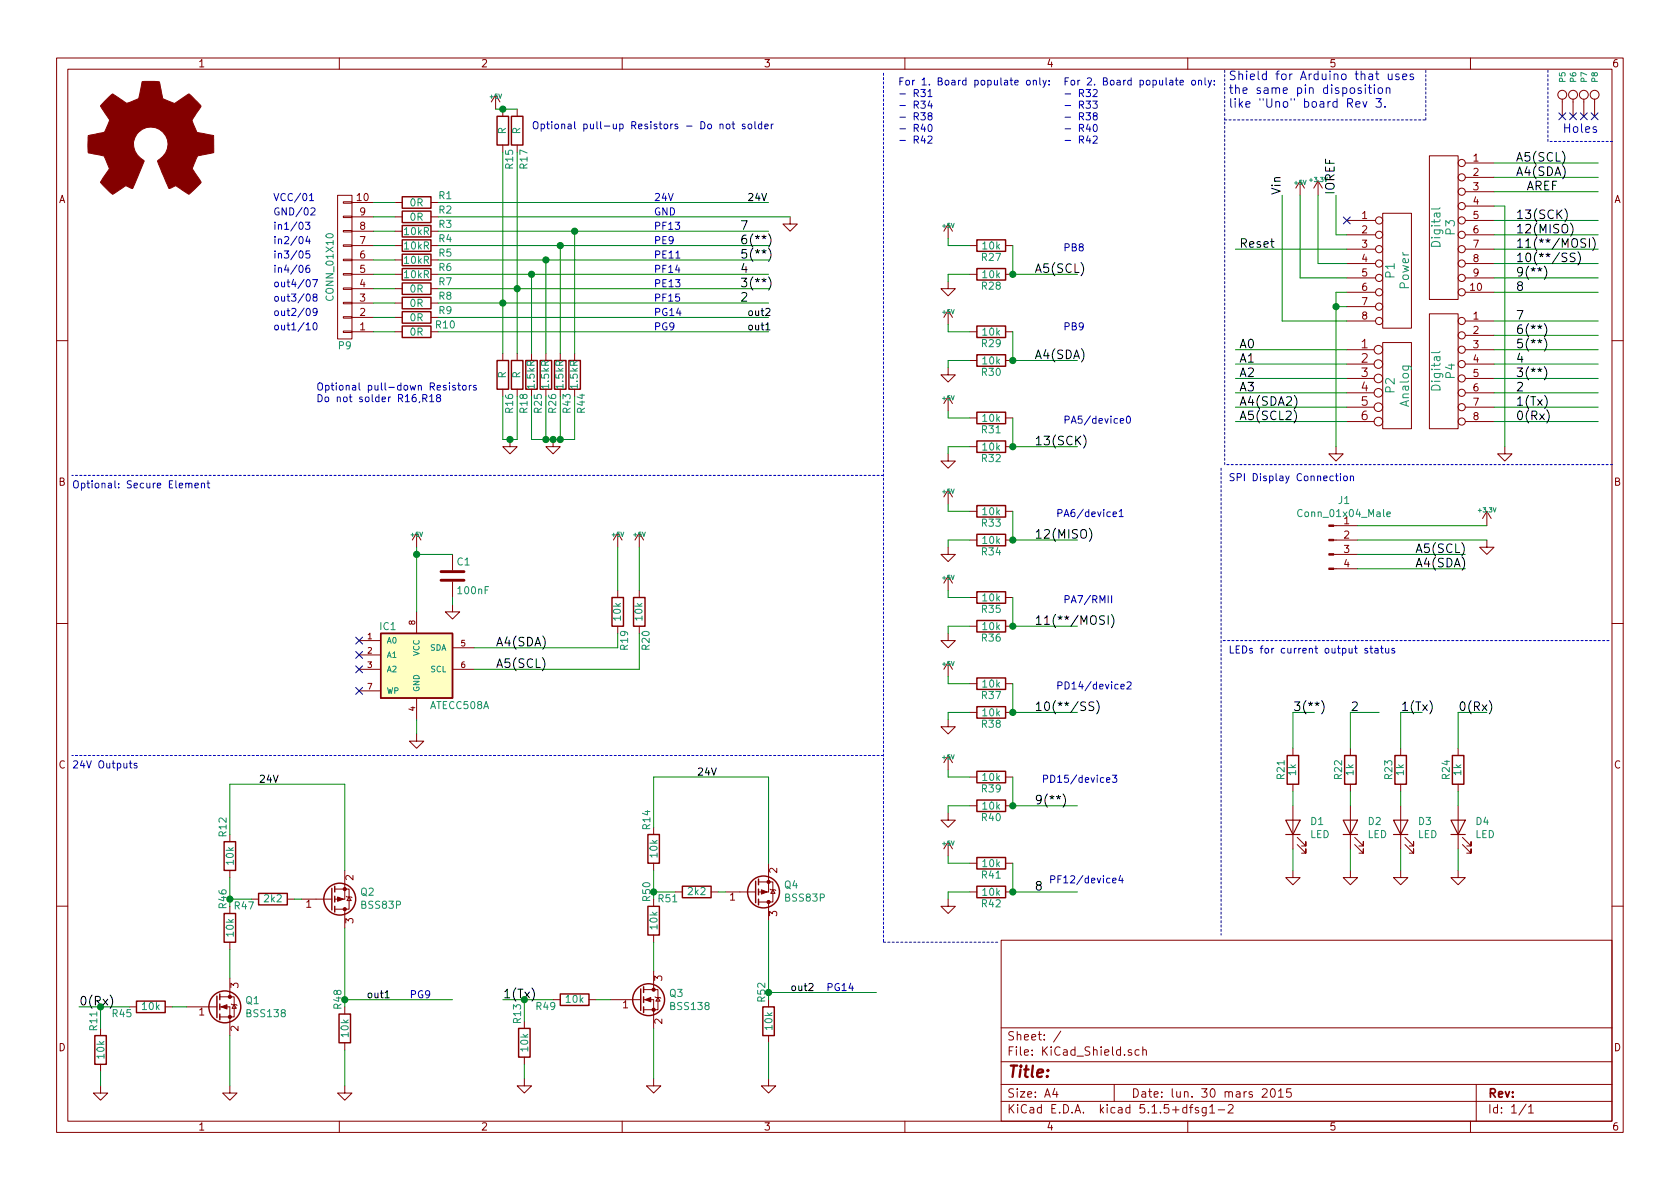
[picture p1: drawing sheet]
<svg xmlns="http://www.w3.org/2000/svg" width="297mm" height="210mm" viewBox="0 0 297 210" stroke-linecap="round" stroke-linejoin="round" font-family="sans-serif">
<g fill="none" stroke="#840000" stroke-width=".18">
<path d="M10 10.3h277v189.9h-277zM12 12.2h273v186.1h-273zM60 10.3v1.9M87.6 16.8l-.7 1.2M87.6 16.8v2.5M87.6 16.8l.8 1.2M88.9 19.3v1.3M91.4 19.3v1.3M110 10.3v1.9M160 10.3v1.9M210 10.3v1.9M260 10.3v1.9"/>
<path d="M276.2 17.5v3.1M278.1 17.5v3.1M280 17.5v3.1M281.9 17.5v3.1M59.7 34.5h2.5v25.4h-2.5zM60.7 35.7h1.5v.2h-1.5zM60.7 38.2h1.5v.3h-1.5zM62.2 35.8h3.8M62.2 38.3h3.8M69.8 35.8h1.3M69.8 38.3h1.3M76.2 35.8h1.3"/>
<path d="M76.2 38.3h1.3M88.9 25.6v1.3M91.4 25.6v1.3M139.7 38.3v1.3h1.3l-1.3 1.3-1.3-1.3h1.3M167.6 39.6v2.6M167.6 39.6l-.7 1.3M167.6 39.6l.8 1.3M229.9 32l-.8 1.3M229.9 32v2.5M229.9 32l.7 1.3M233 32l-.7 1.3M233 32v2.5"/>
<path d="M233 32l.8 1.3M238.1 39h5.1M244.5 37.7h5.1v20.3h-5.1zM252.7 27.6h5.1v25.4h-5.1zM259.1 28.8h5.1M259.1 31.4h5.1M259.1 33.9h5.1M259.1 36.4h5.1M259.1 39h5.1M60.7 40.8h1.5v.2h-1.5zM60.7 43.3h1.5v.3h-1.5zM60.7 45.8h1.5v.3h-1.5z"/>
<path d="M60.7 48.4h1.5v.2h-1.5zM60.7 50.9h1.5v.3h-1.5zM60.7 53.5h1.5v.2h-1.5zM60.7 56h1.5v.3h-1.5zM60.7 58.5h1.5v.3h-1.5zM62.2 53.6h3.8M62.2 58.7h3.8M62.2 56.1h3.8M62.2 51h3.8M62.2 48.5h3.8M62.2 46h3.8M62.2 43.4h3.8"/>
<path d="M62.2 40.9h3.8M69.8 53.6h1.3M69.8 58.7h1.3M69.8 56.1h1.3M69.8 51h1.3M69.8 48.5h1.3M69.8 46h1.3M69.8 43.4h1.3M69.8 40.9h1.3M76.2 53.6h1.3M76.2 58.7h1.3M76.2 56.1h1.3"/>
<path d="M76.2 51h1.3M76.2 48.5h1.3M76.2 46h1.3M76.2 43.4h1.3M76.2 40.9h1.3M167.6 49.8v1.2h1.3l-1.3 1.3-1.2-1.3h1.2M167.6 54.9v2.5M167.6 54.9l-.7 1.2M167.6 54.9l.8 1.2M171.4 58.7h1.3M171.4 48.5h1.3M171.4 43.4h1.3"/>
<path d="M177.8 58.7h1.3M177.8 48.5h1.3M177.8 43.4h1.3M238.1 51.7h5.1M238.1 41.5h5.1M238.1 44.1h5.1M238.1 46.6h5.1M238.1 49.1h5.1M238.1 56.8h5.1M238.1 54.2h5.1M252.7 55.5h5.1v20.3h-5.1zM259.1 51.7h5.1"/>
<path d="M259.1 41.5h5.1M259.1 44.1h5.1M259.1 46.6h5.1M259.1 49.1h5.1M259.1 56.8h5.1M259.1 59.3h5.1M10 60.2h2M88.9 62.5v1.2M88.9 68.8v1.3M90.2 77.7v1.3h1.2l-1.2 1.3-1.3-1.3h1.3M91.4 62.5v1.2M91.4 68.8v1.3"/>
<path d="M94 62.5v1.2M94 68.8v1.3M96.5 62.5v1.2M96.5 68.8v1.3M97.8 77.7v1.3h1.3l-1.3 1.3-1.3-1.3h1.3M99.1 62.5v1.2M99.1 68.8v1.3M101.6 62.5v1.2M101.6 68.8v1.3M167.6 65v1.3h1.3l-1.3 1.3-1.2-1.3h1.2M167.6 70.1v2.5M167.6 70.1l-.7 1.3"/>
<path d="M167.6 70.1l.8 1.3M171.4 79h1.3M171.4 73.9h1.3M171.4 63.7h1.3M177.8 79h1.3M177.8 73.9h1.3M177.8 63.7h1.3M236.2 79v1.3h1.3l-1.3 1.2-1.3-1.2h1.3M238.1 61.8h4.9M238.1 64.4h4.9M238.1 66.9h4.9M238.1 69.5h4.9"/>
<path d="M238.1 72h4.9M238.1 74.5h4.9M244.5 60.6h5.1v15.2h-5.1zM259.1 61.8h5.1M259.1 64.4h5.1M259.1 66.9h5.1M259.1 69.5h5.1M259.1 72h5.1M259.1 74.5h5.1M266.1 79v1.3h1.2l-1.2 1.2-1.3-1.2h1.3M285 60.2h2M73.7 94.2v2.6"/>
<path d="M73.7 94.2l-.8 1.3M73.7 94.2l.7 1.3M80 98v2.8M109.2 94.2l-.7 1.3M109.2 94.2v2.6M109.2 94.2l.8 1.3M113 94.2v2.6M113 94.2l-.7 1.3M113 94.2l.8 1.3M167.6 80.3v1.2h1.3l-1.3 1.3-1.2-1.3h1.2M167.6 96.8v1.2h1.3l-1.3 1.3-1.2-1.3h1.2M167.6 86.6v2.5"/>
<path d="M167.6 86.6l-.7 1.3M167.6 86.6l.8 1.3M171.4 95.5h1.3M171.4 90.4h1.3M177.8 95.5h1.3M177.8 90.4h1.3M235.8 98h4.2M235.8 95.5h4.2M235.8 93h4.2M262.9 95.5v1.3h1.3l-1.3 1.2-1.3-1.2h1.3M262.9 90.4l-.8 1.3M262.9 90.4v2.6"/>
<path d="M262.9 90.4l.8 1.3M10 110.3h2M63.5 113.3h3.8M63.5 115.8h3.8M63.5 118.4h3.8M73.7 108.2v3.8M80 106.9v1.3h1.3l-1.3 1.3-1.3-1.3h1.3M80 118.4h3.8M80 114.5h3.8M80 102.9v2.8M109.2 104.4v1.3M109.2 110.7v1.3"/>
<path d="M113 104.4v1.3M113 110.7v1.3M167.6 112v1.3h1.3l-1.3 1.2-1.2-1.2h1.2M167.6 101.8v2.6M167.6 117.1v2.5M167.6 117.1l-.7 1.3M167.6 117.1l.8 1.3M167.6 101.8l-.7 1.3M167.6 101.8l.8 1.3M171.4 105.7h1.3M171.4 110.7h1.3M177.8 105.7h1.3"/>
<path d="M177.8 110.7h1.3M235.8 100.6h4.2M285 110.3h2M63.5 122.2h3.8M73.7 129.8v1.3h1.2l-1.2 1.2-1.3-1.2h1.3M73.7 123.4v3.8M167.6 127.2v1.3h1.3l-1.3 1.3-1.2-1.3h1.2M167.6 133.6l-.7 1.3M167.6 133.6v2.5M167.6 133.6l.8 1.3M171.4 137.4h1.3M171.4 126h1.3"/>
<path d="M171.4 120.9h1.3M177.8 137.4h1.3M177.8 126h1.3M177.8 120.9h1.3M228.6 132.3v1.3M228.6 138.7v1.2M238.8 132.3v1.3M238.8 138.7v1.2M247.6 132.3v1.3M247.6 138.7v1.2M257.8 132.3v1.3M257.8 138.7v1.2"/>
<path d="M40.6 147.6v1.2M40.6 153.9v1.3M44.4 159h1.3M50.8 159h1.3M53.3 159h5.4M59.2 157.2h2.5v3.6h-.7M61 153.9v5.1h-1.8M61.2 158.5l.1 .1h.8l.1 .1M61.7 158.6l.4 .7h-.8zM115.6 146.3v1.3M115.6 152.6v1.3M115.6 159v1.3"/>
<path d="M119.4 157.7h1.2M125.7 157.7h1.3M128.3 157.7h5.3M134.1 156h2.6v3.5h-.8M134.1 159.5h1.8M135.9 152.6v5.1h-1.8M135.9 159.5v3.3M136.1 157.2l.2 .1h.7l.2 .2M136.7 157.3l.3 .7h-.7zM167.6 159v1.3h1.3l-1.3 1.2-1.2-1.2h1.2M167.6 143.8v1.2h1.3l-1.3 1.3-1.2-1.3h1.2M167.6 148.8v2.6"/>
<path d="M167.6 148.8l-.7 1.3M167.6 148.8l.8 1.3M171.4 142.5h1.3M171.4 152.6h1.3M171.4 157.7h1.3M177.8 142.5h1.3M177.8 152.6h1.3M177.8 157.7h1.3M228.6 153.9v1.3h1.3l-1.3 1.3-1.3-1.3h1.3M228.6 142.5v7.6M229.4 149.3l1.5 1.6v-.8v.8h-.8M229.4 148.1l1.5 1.5v-.8v.8h-.8"/>
<path d="M238.8 153.9v1.3h1.2l-1.2 1.3-1.3-1.3h1.3M238.8 142.5v7.6M239.5 149.3l1.5 1.6v-.8v.8h-.7M239.5 148.1l1.5 1.5v-.8v.8h-.7M247.6 153.9v1.3h1.3l-1.3 1.3-1.2-1.3h1.2M247.6 142.5v7.6M248.4 149.3l1.5 1.6v-.8v.8h-.7M248.4 148.1l1.5 1.5v-.8v.8h-.7M257.8 153.9v1.3h1.3l-1.3 1.3-1.3-1.3h1.3M257.8 142.5v7.6M258.6 149.3l1.5 1.6v-.8v.8h-.8M258.6 148.1l1.5 1.5v-.8v.8h-.8"/>
<path d="M10 160.2h2M22.9 178h1.2M29.2 178h1.3M33 178h5.4M38.9 178h1.7v5.1M38.9 176.3h1.7M40.6 176.3h.8v3.5h-2.5M40.6 160.3v1.2M40.6 166.6v1.3M40.6 173v3.3M40.9 177.5l.1 .2h.8l.1 .1M41.4 177.7l.4 .6h-.8z"/>
<path d="M59.2 160.8h1.8M61 160.8v3.3M61 178v1.3M97.8 176.8h1.3M104.1 176.8h1.3M107.9 176.8h5.4M113.8 176.8h1.8v5.1M113.8 175h1.8M115.6 175h.7v3.6h-2.5M115.6 165.3v1.3M115.6 171.7v3.3M115.8 176.3l.2 .1h.7l.1 .1"/>
<path d="M116.3 176.4l.4 .6h-.7zM135.9 176.8v1.2M177 166.3h108v32h-108zM285 160.2h2M17.8 192v1.3h1.2l-1.2 1.3-1.3-1.3h1.3M17.8 181.9v1.2M17.8 188.2v1.3M40.6 192v1.3h1.3l-1.3 1.3-1.2-1.3h1.2M60 198.3v1.9M61 192v1.3h1.2l-1.2 1.3-1.3-1.3h1.3M61 184.4v1.3M92.7 190.7v1.3h1.3l-1.3 1.3-1.3-1.3h1.3"/>
<path d="M92.7 180.6v1.3M92.7 186.9v1.3M110 198.3v1.9M115.6 190.7v1.3h1.2l-1.2 1.3-1.3-1.3h1.3M135.9 190.7v1.3h1.3l-1.3 1.3-1.3-1.3h1.3M135.9 183.1v1.3M160 198.3v1.9M177 194.8h108M177 191.8h108M177 187.8h108M177 181.8h108M186.5 192.5l-.4 1h1"/>
<path d="M186.8 193v1M187.6 182.3l-1.3 2M197 191.8v3M200.1 185.7a.37 .37 0 0 0-.6 .1v.2l.6 .2v.1l-.2 .3-.4-.1M201.4 185.7l-.4-.1-.3 .3 .1 .6 .2 .1 .4-.1M202.1 185.7a.37 .37 0 0 1 .6 .1v.8M202.1 185.1v1.5M210 198.3v1.9M210.3 195.8h.6M210.9 195.3l-.4 .2v1.3M211.9 195.9l-.4-.1-.2 .2 .1 .3 .5 .1v.3h-.6M213.3 195.8v1.2l-.3 .3h-.4"/>
<path d="M213.3 195.9l-.5-.1-.3 .3 .1 .6 .2 .1 .5-.1M213.9 195.8l.4-.5v1.5M213.9 196.8h.9M215.4 196.3h1.1M217.2 195.5l.2-.2h.4l.2 .5-.9 1h.9M223.2 192.7l.2-.2h.3l.3 .2 .1 .3-1 1h1M224.8 192.6l.2-.1a.8 .8 0 0 1 .5 .8 .8 .8 0 0 1-.5 .7 1 1 0 0 1-.2-1.4zM226 193l.5-.5v1.5M226 194h.9M228.2 192.5h-.7v.7l.2-.1 .5 .1 .1 .2-.1 .5-.2 .1-.5-.1M260 198.3v1.9M261 191.8v6.5"/>
<path d="M269.8 195.2l-1.2 2M270.3 195.8l.4-.5v1.5M270.3 196.8h.8"/>
<circle cx="276.2" cy="16.8" r=".79"/>
<circle cx="278.1" cy="16.8" r=".79"/>
<circle cx="280" cy="16.8" r=".79"/>
<circle cx="281.9" cy="16.8" r=".79"/>
<circle cx="243.8" cy="39" r=".63"/>
<circle cx="258.4" cy="31.4" r=".63"/>
<circle cx="258.4" cy="36.4" r=".63"/>
<circle cx="258.4" cy="39" r=".63"/>
<circle cx="258.4" cy="33.9" r=".63"/>
<circle cx="258.4" cy="28.8" r=".63"/>
<circle cx="243.8" cy="56.8" r=".63"/>
<circle cx="243.8" cy="41.5" r=".63"/>
<circle cx="243.8" cy="44.1" r=".63"/>
<circle cx="243.8" cy="49.1" r=".63"/>
<circle cx="243.8" cy="51.7" r=".63"/>
<circle cx="243.8" cy="54.2" r=".63"/>
<circle cx="243.8" cy="46.6" r=".63"/>
<circle cx="258.4" cy="56.8" r=".63"/>
<circle cx="258.4" cy="41.5" r=".63"/>
<circle cx="258.4" cy="59.3" r=".63"/>
<circle cx="258.4" cy="44.1" r=".63"/>
<circle cx="258.4" cy="46.6" r=".63"/>
<circle cx="258.4" cy="51.7" r=".63"/>
<circle cx="258.4" cy="49.1" r=".63"/>
<circle cx="243.7" cy="69.5" r=".76"/>
<circle cx="243.7" cy="61.8" r=".76"/>
<circle cx="243.7" cy="72" r=".76"/>
<circle cx="243.7" cy="74.5" r=".76"/>
<circle cx="243.7" cy="66.9" r=".76"/>
<circle cx="243.7" cy="64.4" r=".76"/>
<circle cx="258.4" cy="64.4" r=".63"/>
<circle cx="258.4" cy="72" r=".63"/>
<circle cx="258.4" cy="74.5" r=".63"/>
<circle cx="258.4" cy="61.8" r=".63"/>
<circle cx="258.4" cy="69.5" r=".63"/>
<circle cx="258.4" cy="66.9" r=".63"/>
</g>
<path d="M67.3 112h12.7v11.4h-12.7z" fill="#ffffc2" stroke="#ffffc2" stroke-width=".18"/>
<g fill="none" stroke="#840000" stroke-width=".25">
<path d="M71.1 39.9h5.1v2h-5.1zM71.1 37.3h5.1v2.1h-5.1zM71.1 34.8h5.1v2h-5.1zM87.9 20.6h2v5h-2zM90.4 20.6h2.1v5h-2.1zM71.1 52.6h5.1v2h-5.1zM71.1 57.7h5.1v2h-5.1zM71.1 55.1h5.1v2h-5.1zM71.1 50h5.1v2.1h-5.1zM71.1 47.5h5.1v2h-5.1zM71.1 45h5.1v2h-5.1zM71.1 42.4h5.1v2h-5.1z"/>
<path d="M172.7 57.7h5.1v2h-5.1zM172.7 47.5h5.1v2h-5.1zM172.7 42.4h5.1v2h-5.1zM87.9 63.7h2v5.1h-2zM90.4 63.7h2.1v5.1h-2.1zM93 63.7h2v5.1h-2zM95.5 63.7h2v5.1h-2zM98 63.7h2.1v5.1h-2.1zM100.6 63.7h2v5.1h-2zM172.7 78h5.1v2h-5.1zM172.7 72.9h5.1v2h-5.1zM172.7 62.7h5.1v2.1h-5.1z"/>
<path d="M172.7 94.5h5.1v2h-5.1zM172.7 89.4h5.1v2h-5.1zM67.3 112h12.7v11.4h-12.7zM108.2 105.7h2v5h-2zM112 105.7h2v5h-2zM172.7 119.9h5.1v2h-5.1zM172.7 104.6h5.1v2.1h-5.1zM172.7 109.7h5.1v2.1h-5.1zM172.7 136.4h5.1v2h-5.1zM172.7 125h5.1v2h-5.1zM227.6 133.6h2v5.1h-2zM237.7 133.6h2.1v5.1h-2.1z"/>
<path d="M246.6 133.6h2.1v5.1h-2.1zM256.8 133.6h2v5.1h-2zM39.6 148.8h2.1v5.1h-2.1zM45.7 158h5.1v2h-5.1zM58.7 157.1v3.8M59.2 156.7v1M59.2 158.5v1M114.6 147.6h2v5h-2zM120.6 156.7h5.1v2h-5.1zM133.6 155.8v3.8M134.1 155.4v1.1M134.1 157.2v1"/>
<path d="M134.1 159v1M172.7 141.5h5.1v2h-5.1zM172.7 151.6h5.1v2.1h-5.1zM172.7 156.7h5.1v2h-5.1zM24.1 177h5.1v2.1h-5.1zM38.4 176.1v3.9M38.9 175.8v1M38.9 177.5v1.1M38.9 179.3v1M39.6 161.5h2.1v5.1h-2.1zM59.2 160.3v1M59.9 179.3h2.1v5.1h-2.1z"/>
<path d="M99.1 175.8h5v2h-5zM113.3 174.9v3.8M113.8 174.5v1M113.8 176.3v1M113.8 178v1.1M114.6 160.3h2v5h-2zM134.9 178h2v5.1h-2zM16.8 183.1h2v5.1h-2zM91.7 181.9h2v5h-2z"/>
<circle cx="60.1" cy="159" r="2.82"/>
<circle cx="135" cy="157.7" r="2.82"/>
<circle cx="39.8" cy="178" r="2.82"/>
<circle cx="114.7" cy="176.8" r="2.82"/>
</g>
<path d="M78 102.6h4M78 101.1h4" fill="none" stroke="#840000" stroke-width=".51"/>
<g fill="#840000" stroke="#840000" stroke-width=".18">
<path d="M234.9 100.5h.9v.2h-.9z"/>
<path d="M234.9 97.9h.9v.3h-.9z"/>
<path d="M234.9 95.4h.9v.2h-.9z"/>
<path d="M234.9 92.8h.9v.3h-.9z"/>
<path d="M59.7 158.6l1 .4-1 .4z"/>
<path d="M39.1 178l1-.3v.7z"/>
<path d="M114 176.8l1.1-.4v.8z"/>
<path d="M134.6 157.3l1 .4-1 .4z"/>
<path d="M18.9 17.5l1-.9 2.4 1.6a4.7 4.7 0 0 0 2.2-.8l.6-3h2.9a.92 .92 0 0 1 .4 1l.4 2 2.1 .9 2.4-1.6a.97 .97 0 0 1 .8 .6l1.4 1.5-1.5 2.4v.2l.2 .6 .6 1.4 3 .6v3l-2.8 .6-1 2.2 1.6 2.4-1.5 1.6a.81 .81 0 0 1-.8 .5l-2.2-1.5-1.2 .5-2.1-4.8a3.1 3.1 0 0 0 1.8-3.5 3.1 3.1 0 0 0-2.9-2.5 3.1 3.1 0 0 0-3 2.4 3.1 3.1 0 0 0 1.7 3.4l.1 .2-2.1 4.8-1-.4a3.5 3.5 0 0 0-1.7 1l-.8 .5-2.1-2.1a.93 .93 0 0 1 .4-.9l1.2-1.6-.9-2.1a3.7 3.7 0 0 0-1.9-.5l-1-.3v-2.8a.87 .87 0 0 1 .9-.3l2-.4 .6-1.4a.82 .82 0 0 0 0-1.2l-1.3-2.1z"/>
<circle cx="61" cy="157.2" r=".28"/>
<circle cx="61" cy="160.8" r=".28"/>
<circle cx="40.6" cy="179.8" r=".28"/>
<circle cx="40.6" cy="176.3" r=".28"/>
<circle cx="115.6" cy="178.6" r=".28"/>
<circle cx="115.6" cy="175" r=".28"/>
<circle cx="135.9" cy="156" r=".28"/>
<circle cx="135.9" cy="159.5" r=".28"/>
</g>
<path d="M254.6 36.7l-.2 .3h-1.3M254.6 62.1l-.2 .3h-1.3M245.2 90.9l.6-.1v-.2l-.4-.1-.2 .2 .1 .6h.5" fill="none" stroke="#008484" stroke-width=".18"/>
<path d="M227.3 145h2.6l-1.3 2.6zM227.3 147.6h2.6M237.5 145h2.5l-1.2 2.6zM237.5 147.6h2.5M246.4 145h2.5l-1.3 2.6zM246.4 147.6h2.5M256.5 145h2.6l-1.3 2.6zM256.5 147.6h2.6" fill="none" stroke="#840000" stroke-width=".2"/>
<path d="M156.2 12.9v153.7M216.5 21.2h35.6M252.1 21.2v-8.9M273.7 25v-12.7M285.1 25h-11.4M156.2 84.1h-143.5M215.9 82.8v82.5M216.5 82.2v-69.9M285.1 82.2h-68.6M284.5 113.3h-68.6M156.2 133.6h-143.5M156.2 166.6h20.3" fill="none" stroke="#0000c2" stroke-width=".18" stroke-dasharray=".4 .4"/>
<g fill="none" stroke="#008400" stroke-width=".18">
<path d="M87.6 19.3h3.8M66 38.3h3.8M66 35.8h3.8M77.5 38.3h62.2M77.5 35.8h58.4M88.9 26.9v35.6M91.4 26.9v35.6M226.7 34.5v22.3h11.4M229.9 34.5v14.6h8.2M233 34.5v12.1h5.1M236.2 34.5v7h1.9M264.2 33.9h18.4"/>
<path d="M264.2 36.4h1.9v42.6M264.2 28.8h18.4M264.2 31.4h18.4M264.2 39h18.4M66 40.9h3.8M66 43.4h3.8M66 46h3.8M66 48.5h3.8M66 51h3.8M66 53.6h3.8M66 58.7h3.8M66 56.1h3.8"/>
<path d="M77.5 40.9h58.4M77.5 43.4h58.4M77.5 46h58.4M77.5 48.5h58.4M77.5 51h58.4M77.5 53.6h58.4M77.5 58.7h58.4M77.5 56.1h58.4M94 48.5v14M96.5 46v16.5M99.1 43.4v19.1M101.6 40.9v21.6"/>
<path d="M167.6 42.2v1.2h3.8M167.6 57.4v1.3h3.8M171.4 48.5h-3.8v1.3M179.1 43.4v5.1h11.4M179.1 58.7v5h11.4M218.4 44.1h19.7M236.2 54.2h1.9M238.1 51.7h-1.9v27.3M264.2 44.1h18.4M264.2 49.1h18.4M264.2 46.6h18.4M264.2 59.3h18.4"/>
<path d="M264.2 41.5h18.4M264.2 51.7h18.4M264.2 56.8h18.4M88.9 70.1v7.6h2.5v-7.6M94 70.1v7.6h7.6v-7.6M96.5 70.1v7.6M99.1 70.1v7.6M167.6 72.6v1.3h3.8M171.4 79h-3.8v1.3M171.4 63.7h-3.8v1.3M179.1 73.9v5.1h11.4M218.4 69.5h19.7"/>
<path d="M218.4 61.8h19.7M218.4 74.5h19.7M218.4 72h19.7M218.4 66.9h19.7M218.4 64.4h19.7M264.2 69.5h18.4M264.2 61.8h18.4M264.2 74.5h18.4M264.2 72h18.4M264.2 66.9h18.4M264.2 64.4h18.4M73.7 98h6.3"/>
<path d="M73.7 96.8v11.4M109.2 96.8v7.6M113 96.8v7.6M167.6 89.1v1.3h3.8M171.4 95.5h-3.8v1.3M179.1 90.4v5.1h11.4M240 93h22.9M240 95.5h22.9M240 98h19.1M80 105.7v1.2M83.8 114.5h25.4M113 112v6.4h-29.2"/>
<path d="M167.6 104.4v1.3h3.8M167.6 119.6v1.3h3.8M171.4 110.7h-3.8v1.3M179.1 105.7v5h11.4M240 100.6h19.1M73.7 127.2v2.6M167.6 136.1v1.3h3.8M171.4 126h-3.8v1.2M179.1 120.9v5.1h11.4M179.1 137.4v5.1h11.4M228.6 139.9v2.6M232.4 126h-3.8v6.3"/>
<path d="M238.8 139.9v2.6M243.8 126h-5v6.3M247.6 139.9v2.6M251.5 126h-3.9v6.3M257.8 139.9v2.6M262.9 126h-5.1v6.3M40.6 147.6v-8.9h20.4v15.2M40.6 155.2v3.8h3.8M52.1 159h1.2M115.6 146.3v-8.9h20.3v15.2M115.6 153.9v3.8h3.8M127 157.7h1.3"/>
<path d="M167.6 151.4v1.2h3.8M171.4 157.7h-3.8v1.3M171.4 142.5h-3.8v1.3M179.1 152.6v5.1h11.4M228.6 150.1v3.8M238.8 150.1v3.8M247.6 150.1v3.8M257.8 150.1v3.8M14 178h8.9M17.8 178v3.9M30.5 178h2.5M40.6 167.9v5.1"/>
<path d="M61 164.1v12.7h19M88.9 176.8h8.9M92.7 176.8v3.8M105.4 176.8h2.5M115.6 166.6v5.1M135.9 162.8v12.7h19M17.8 189.5v2.5M40.6 183.1v8.9M61 185.7v6.3M92.7 188.2v2.5M115.6 181.9v8.8M135.9 184.4v6.3"/>
</g>
<g fill="none" stroke="#000" stroke-width=".18">
<path d="M276.7 36.9a1.78 1.78 0 0 1 0 2.3M277.7 39.4a1.78 1.78 0 0 1 0 2.4M135.4 54.7l.5-.2 .2 .4-.7 .9h.7M135.4 58.3h.7M135.9 41.3a1.78 1.78 0 0 1 0 2.4M135.9 43.9a1.78 1.78 0 0 1 0 2.3M135.9 49a1.78 1.78 0 0 1 0 2.3M273 59.8a1.78 1.78 0 0 1 0 2.3M273 47.1a1.78 1.78 0 0 1 0 2.3M273 57.2a1.78 1.78 0 0 1 0 2.4M278.5 44.8a.62 .62 0 0 0-.8 .1v.4l.6 .3 .2 .4-.3 .3-.6-.1M279 44.5a1.78 1.78 0 0 1 0 2.4"/>
<path d="M280.4 42.3l-.6-.1-.2 .1v.5l.6 .3 .2 .3-.3 .3h-.6M281 42.2v1.5M281.6 42a1.78 1.78 0 0 1 0 2.3M191.6 76.9a1.78 1.78 0 0 1 0 2.3M228.8 72.5a1.78 1.78 0 0 1 0 2.3M228.9 69.9a1.7 1.7 0 0 1 0 2.4M273 64.8a1.78 1.78 0 0 1 0 2.4M273.1 69.9a1.78 1.78 0 0 1 0 2.4M273.5 72.5a1.78 1.78 0 0 1 0 2.3M192.6 93.4a1.78 1.78 0 0 1 0 2.4M195.3 109l-.6-.1-.2 .1v.5l.6 .2 .2 .4-.3 .3-.6-.1M195.9 108.9v1.5"/>
<path d="M196.5 108.7a1.78 1.78 0 0 1 0 2.3M193.4 124.2a.62 .62 0 0 0-.8 .1v.4l.6 .3 .2 .3-.3 .3h-.6M193.9 123.9a1.78 1.78 0 0 1 0 2.3M233.7 123.9a1.78 1.78 0 0 1 0 2.3M252.8 123.9a1.78 1.78 0 0 1 0 2.3M263.3 123.9a1.78 1.78 0 0 1 0 2.3M188 140.4a1.78 1.78 0 0 1 0 2.3M19.5 176a1.78 1.78 0 0 1 0 2.3M68.1 176.4h.7M94.1 174.7a1.78 1.78 0 0 1 0 2.3M143 174l.5-.1 .3 .4-.8 .9h.8"/>
</g>
<g fill="none" stroke="#0000c2" stroke-width=".18">
<path d="M162.8 15.8h.8l-.4 .5 .3 .1 .1 .5-.3 .2-.5-.1M164.1 16.2l.3-.4v1.3M164.1 17.1h.7M164.4 17.8l-.3 .9h.8M164.7 18.3v.8M181.6 14.2h.3l.3 .2-.2 .6h-.3l-.2-.2zM182.7 14.3l.2-.1h.3v.8M182.7 14.2v.8M183.8 13.8v1.1l.2 .1M184.4 14.2l.3 .8M185 14.2l-.4 1.1-.2 .2M185.5 14.9v.1"/>
<path d="M185.5 14.2v.2M193.2 17.9h.8l-.4 .5 .4 .1v.5l-.2 .1-.6-.1M193.3 15.9l.5-.1 .2 .4v.2l-.8 .7h.8M210.8 14.2h.3l.3 .2-.1 .6h-.4l-.2-.2zM211.9 14.3l.2-.1h.3v.8M211.9 14.2v.8M213.1 13.8v1.1l.1 .1M213.6 14.2l.3 .8M214.2 14.2l-.4 1.1-.2 .2M214.7 14.9v.1M214.7 14.2v.2M239.7 18.5l.8-.2-.1-.3h-.4l-.3 .2 .1 .7h.6"/>
<path d="M240.7 15.6l-.4-.1-.2 .2 .1 .2 .5 .2v.4h-.6M241 18l.3 1 .4-1M241.4 15v.1M241.4 15.5v1M241.9 15.5h.6M242.1 15v1.3l.1 .2h.3M243 15v.1M243 15.5v1M243.3 17.4h.9l-.5 .6 .5 .2v.6l-.3 .2h-.4l-.2-.2M243.7 15.6l.2-.1 .5 .1v.6l-.1 .3h-.4l-.2-.1zM244.9 18.8v.2M245.1 15.6l.2-.1 .4 .1v.9"/>
<path d="M245.1 15.5v1M245.5 13.1v.8a.37 .37 0 0 0 .3 .2 .37 .37 0 0 0 .3-.2M246.1 13.1v1M247.3 13.2l-.3-.1-.2 .2v.2l.5 .2v.3h-.5M248 13.6l.7-.2v-.2l-.5-.1-.2 .2 .1 .7h.6M249.9 13.2l-.4-.1-.2 .2 .1 .2 .5 .2v.3h-.6M54 39.3h.8l-.4 .5 .3 .1v.6l-.5 .1-.2-.2M54.7 34.6l.4-.4v1.3M54.7 35.5h.7M55 36.9l.4-.2 .3 .2v.2v.2l-.8 .7h.8M127.3 22.1l.2-.2 .3 .1v.8M127.3 21.9v.9"/>
<path d="M128.4 22.1l.2-.2 .4 .2 .1 .4-.2 .2-.3 .1-.2-.1zM129.4 21.9h.5M129.6 21.5v1.1l.3 .2M131.7 22l-.3-.1-.2 .2 .1 .2 .4 .1v.3h-.5M132.4 22l.3-.1 .2 .2-.1 .6-.3 .1-.2-.3zM133.5 21.5v1.1l.2 .2M134.7 22l-.4-.1-.2 .3 .1 .5h.5M134.7 21.5v1.3M135.2 22.3l.6-.1v-.2l-.4-.1-.2 .2 .1 .6h.5M136.4 21.9v.9M136.7 21.9l-.3 .3M163.2 21.9l-.3 .9h.8"/>
<path d="M163.2 24l-.3 .9h.8M164.1 24.2l.5-.2 .2 .4-.1 .2-.7 .7h.8M164.2 22.1l.2-.1a.69 .69 0 0 1 .4 .6 .69 .69 0 0 1-.4 .7l-.2-.2-.1-.3zM164.3 20.5l-.2-.1v-.3l.5-.2 .1 .2v.3l-.5 .1-.1 .2v.3l.2 .2h.3l.2-.2-.1-.4-.1-.1M192.4 21.9l-.3 .9h.8M192.4 24l-.3 .9h.8M193.3 24.2l.5-.2 .2 .4v.2l-.8 .7h.8M193.4 22.1l.2-.1a.69 .69 0 0 1 .4 .6 .69 .69 0 0 1-.4 .7l-.2-.2-.1-.3zM193.5 20.5l-.2-.1v-.3l.5-.2 .2 .2v.3l-.6 .1-.1 .2v.3l.2 .2h.3l.2-.2v-.4l-.2-.1M282.2 22.5a.37 .37 0 0 0-.5 .1v.2l.6 .3-.2 .3-.4-.1M54.1 58.3h.8M54.3 54.7l.1-.2a.67 .67 0 0 1 .5 .7 .67 .67 0 0 1-.5 .6l-.2-.2-.1-.3z"/>
<path d="M54.3 52.1l.1-.1a.67 .67 0 0 1 .5 .6 .67 .67 0 0 1-.5 .7 .83 .83 0 0 1-.1-1.2zM54.3 49.5l.1-.1a.67 .67 0 0 1 .5 .7 .67 .67 0 0 1-.5 .6 .83 .83 0 0 1-.1-1.2zM54.4 41.8l-.3 .9h.8M54.7 46.9l-.4 .1a.87 .87 0 0 0 0 1.2l.4-.1v-.6l-.4-.1-.2 .2M54.7 42.3v.8M54.7 44.4h-.6v.6l.2-.1h.4v.6l-.1 .1-.5-.1M55.3 49.4h.8l-.5 1.3M55.4 57.2l.3-.1a.69 .69 0 0 1 .4 .6 .69 .69 0 0 1-.4 .6l-.3-.1-.1-.3zM55.6 52.5l-.2-.1v-.3l.2-.1 .4 .1v.3l-.6 .2-.1 .2v.2l.3 .3 .4-.1 .1-.2-.1-.4-.2-.1M56.1 55.1l-.3 .2h-.4l-.1-.2 .1-.4 .2-.2h.2l.3 .3a.97 .97 0 0 1-.3 .9l-.4 .1M119.5 45.6h.7M74.8 70.4h.6l.1-.2-.1-.3-.2-.1h-.4v1.2"/>
<path d="M75.1 70.4l.4 .6M76 70.1l.3-.3v1.2M76 71h.7M77.4 70.3l-.2-.3 .2-.2h.2l.3 .2-.1 .2-.5 .2-.1 .2v.2l.2 .2h.4l.1-.2v-.2l-.3-.3M79.5 67.7v.1M79.5 68.1v.9M80.5 68.2l-.3-.1-.2 .2 .1 .2 .4 .1v.3h-.5M80.9 68.1h.5M81.1 67.7v1.1l.3 .2M81.9 68.2l.3-.1 .2 .2-.1 .6-.3 .1-.2-.2zM83 68.1v.9M83.3 68.1l-.3 .3"/>
<path d="M84.2 68.2l-.3-.1-.2 .2 .1 .2 .4 .1v.3h-.5M198.1 74.4l.6-.1-.1-.2-.4-.1-.1 .2v.6h.5M199.3 73.7l.2-.1a.69 .69 0 0 1 .4 .6 .69 .69 0 0 1-.4 .6l-.2-.1-.1-.3zM33.4 85.6l.2-.2 .3 .1v.8M34.5 85.8l.6-.1-.1-.2-.4-.1-.1 .2v.6h.5M35.6 85.6l.2-.2 .3 .1 .1 .8M35.6 85.4v.9M36.6 85.4h.5M36.8 85v1.1l.3 .2M196.8 90.9l.6-.1-.1-.2-.3-.1-.2 .2v.6h.5M197.9 90.4l.3-.3v1.3M197.9 91.4h.7"/>
<path d="M236.1 84.2h.5M236.3 83.7v1.1l.3 .2M237 83.7v.2M237 84.2v.8M237.7 84.2h.3l.2 .2-.1 .6h-.3l-.2-.1zM238.8 84.3l.1-.1h.3l.1 .8M238.8 84.2v.8M196.5 105.3v1.3M241.8 114.7l-.3-.1-.2 .2 .1 .2 .4 .1v.3h-.5M242.2 114.6h.5M242.4 114.2v1.1l.3 .2M243.1 114.7h.5l.1 .8"/>
<path d="M243.7 115h-.5l-.1 .2 .1 .3 .5-.1M244.1 114.6h.5M244.3 114.2v1.1l.3 .2M245 114.6l.1 .8 .3 .1 .1-.1M245.5 114.6v.9M246.6 114.7l-.3-.1-.2 .2 .1 .2 .4 .1v.3h-.5M22.9 135h.4M23 134.5v1.1l.3 .2M24.2 135h-.3l-.2 .1 .1 .2 .4 .2v.3h-.5M195.7 137.9l.5-.1v-.2l-.4-.1-.1 .2v.6h.5M196.7 137.1h.8l-.5 .5 .4 .1v.5l-.2 .1-.5-.1M198.2 121.4l.6-.1-.1-.2-.3-.1-.2 .2v.6h.5"/>
<path d="M199.3 120.7l.4-.1 .2 .1 .1 .2-.1 .2-.7 .7h.8M196.7 155.7l.6-.1v-.3h-.4l-.2 .2 .1 .6h.5M198.1 154.8l-.3 .9h.8M198.4 155.3v.8"/>
</g>
<g fill="#008400" stroke="#008400" stroke-width=".25">
<circle cx="99.1" cy="77.7" r=".51"/>
<circle cx="179.1" cy="126" r=".51"/>
<circle cx="88.9" cy="19.3" r=".51"/>
<circle cx="135.9" cy="175.5" r=".51"/>
<circle cx="73.7" cy="98" r=".51"/>
<circle cx="90.2" cy="77.7" r=".51"/>
<circle cx="97.8" cy="77.7" r=".51"/>
<circle cx="96.5" cy="77.7" r=".51"/>
<circle cx="94" cy="48.5" r=".51"/>
<circle cx="101.6" cy="40.9" r=".51"/>
<circle cx="99.1" cy="43.4" r=".51"/>
<circle cx="96.5" cy="46" r=".51"/>
<circle cx="115.6" cy="157.7" r=".51"/>
<circle cx="40.6" cy="159" r=".51"/>
<circle cx="236.2" cy="54.2" r=".51"/>
<circle cx="61" cy="176.8" r=".51"/>
<circle cx="88.9" cy="53.6" r=".51"/>
<circle cx="91.4" cy="51" r=".51"/>
<circle cx="179.1" cy="48.5" r=".51"/>
<circle cx="179.1" cy="63.7" r=".51"/>
<circle cx="179.1" cy="79" r=".51"/>
<circle cx="179.1" cy="95.5" r=".51"/>
<circle cx="179.1" cy="110.7" r=".51"/>
<circle cx="179.1" cy="142.5" r=".51"/>
<circle cx="179.1" cy="157.7" r=".51"/>
</g>
<g fill="none" stroke="#000084" stroke-width=".18">
<path d="M275.6 20l1.2 1.2M276.8 20l-1.2 1.2M277.5 20l1.2 1.2M278.7 20l-1.2 1.2M279.4 20l1.2 1.2M280.6 20l-1.2 1.2M281.3 20l1.2 1.2M282.5 20l-1.2 1.2M237.5 38.4l1.2 1.2M238.7 38.4l-1.2 1.2M62.9 112.7l1.2 1.2M62.9 115.2l1.2 1.2"/>
<path d="M62.9 117.7l1.2 1.3M64.1 112.7l-1.2 1.2M64.1 115.2l-1.2 1.2M64.1 117.7l-1.2 1.3M62.9 121.6l1.2 1.2M64.1 121.6l-1.2 1.2"/>
</g>
<text font-size="2.8" fill="#840000" x="178" y="190.5">Title:</text>
<g font-size="2.1" fill="#0000c2">
<text x="217.2" y="14.2">Shield for Arduino that uses</text>
<text x="217.2" y="16.6">the same pin disposition</text>
<text x="217.2" y="19">like &quot;Uno&quot; board Rev 3.</text>
<text x="276.2" y="23.5">Holes</text>
</g>
<g font-size="2.1">
<text x="268" y="28.6">A5(SCL)</text>
<text x="226.4" y="34.5" transform="rotate(-90 226.4 34.5)">Vin</text>
<text x="236" y="34.5" transform="rotate(-90 236 34.5)">IOREF</text>
<text x="268" y="31.1">A4(SDA)</text>
<text x="269.9" y="33.6">AREF</text>
<text x="130.8" y="40.6">7</text>
<text x="268" y="41.3">12(MISO)</text>
<text x="268" y="38.7">13(SCK)</text>
<text x="130.8" y="43.2">6(**)</text>
<text x="130.8" y="45.7">5(**)</text>
<text x="219.1" y="43.8">Reset</text>
<text x="268" y="46.3">10(**/SS)</text>
<text x="268" y="43.8">11(**/MOSI)</text>
<text x="130.8" y="53.3">2</text>
<text x="130.8" y="48.3">4</text>
<text x="130.8" y="50.8">3(**)</text>
<text x="182.9" y="48.3">A5(SCL)</text>
<text x="268" y="48.9">9(**)</text>
<text x="268" y="51.4">8</text>
<text x="268" y="59">6(**)</text>
<text x="268" y="56.5">7</text>
<text x="182.9" y="63.5">A4(SDA)</text>
<text x="219.1" y="64.1">A1</text>
<text x="219.1" y="61.6">A0</text>
<text x="268" y="61.6">5(**)</text>
<text x="268" y="64.1">4</text>
<text x="219.1" y="71.7">A4(SDA2)</text>
<text x="219.1" y="69.2">A3</text>
<text x="219.1" y="66.7">A2</text>
<text x="268" y="66.7">3(**)</text>
<text x="268" y="71.7">1(Tx)</text>
<text x="268" y="69.2">2</text>
<text x="219.1" y="74.3">A5(SCL2)</text>
<text x="268" y="74.3">0(Rx)</text>
<text x="182.9" y="78.7">13(SCK)</text>
<text x="182.9" y="95.2">12(MISO)</text>
<text x="250.2" y="97.8">A5(SCL)</text>
<text x="250.2" y="100.3">A4(SDA)</text>
<text x="182.9" y="110.5">11(**/MOSI)</text>
<text x="87.6" y="114.3">A4(SDA)</text>
<text x="87.6" y="118.1">A5(SCL)</text>
<text x="182.9" y="125.7">10(**/SS)</text>
<text x="228.6" y="125.7">3(**)</text>
<text x="238.8" y="125.7">2</text>
<text x="247.6" y="125.7">1(Tx)</text>
<text x="257.8" y="125.7">0(Rx)</text>
<text x="182.9" y="142.2">9(**)</text>
<text x="182.9" y="157.5">8</text>
</g>
<g font-size="2.1" fill="#008484">
<text x="257.2" y="41.5" transform="rotate(-90 257.2 41.5)">P3</text>
<text x="254.7" y="43.5" transform="rotate(-90 254.7 43.5)">Digital</text>
<text x="246.6" y="49.1" transform="rotate(-90 246.6 49.1)">P1</text>
<text x="249.1" y="51" transform="rotate(-90 249.1 51)">Power</text>
<text x="246.6" y="69.5" transform="rotate(-90 246.6 69.5)">P2</text>
<text x="249.1" y="71.8" transform="rotate(-90 249.1 71.8)">Analog</text>
<text x="254.7" y="68.9" transform="rotate(-90 254.7 68.9)">Digital</text>
<text x="257.2" y="66.9" transform="rotate(-90 257.2 66.9)">P4</text>
</g>
<g font-size="2.1" fill="#840000">
<text x="240.7" y="61.6">1</text>
<text x="240.7" y="64.1">2</text>
<text x="240.7" y="66.7">3</text>
<text x="240.7" y="69.2">4</text>
<text x="240.7" y="71.7">5</text>
<text x="240.7" y="74.3">6</text>
<text x="178" y="184">Sheet: /</text>
<text x="178" y="186.7">File: KiCad_Shield.sch</text>
<text x="178" y="196.9">KiCad E.D.A. kicad 5.1.5+dfsg1-2</text>
<text x="178" y="194.1">Size: A4</text>
<text x="200" y="194.1">Date: lun. 30 mars 2015</text>
<text x="263" y="194.1">Rev:</text>
<text x="263" y="196.9">Id: 1/1</text>
</g>
<g font-size="2.1" fill="#008400">
<text x="14" y="177.8">0(Rx)</text>
<text x="88.9" y="176.5">1(Tx)</text>
</g>
<g font-size="1.8" fill="#840000">
<text x="35" y="11.9">1</text>
<text x="85" y="11.9">2</text>
<text x="135" y="11.9">3</text>
<text x="185" y="11.9">4</text>
<text x="235" y="11.9">5</text>
<text x="285" y="11.9">6</text>
<text x="260.5" y="28.6">1</text>
<text x="10.4" y="35.9">A</text>
<text x="63.2" y="35.6">10</text>
<text x="260.5" y="31.1">2</text>
<text x="260.5" y="33.6">3</text>
<text x="285.4" y="35.9">A</text>
<text x="63.7" y="40.6">8</text>
<text x="63.7" y="38.1">9</text>
<text x="240.8" y="38.7">1</text>
<text x="240.8" y="41.3">2</text>
<text x="260.5" y="36.2">4</text>
<text x="260.5" y="38.7">5</text>
<text x="260.5" y="41.3">6</text>
<text x="63.7" y="45.7">6</text>
<text x="63.7" y="43.2">7</text>
<text x="240.8" y="43.8">3</text>
<text x="240.8" y="46.3">4</text>
<text x="260.5" y="43.8">7</text>
<text x="260.5" y="46.3">8</text>
<text x="63.7" y="53.3">3</text>
<text x="63.7" y="50.8">4</text>
<text x="63.7" y="48.3">5</text>
<text x="240.8" y="48.9">5</text>
<text x="240.8" y="51.4">6</text>
<text x="240.8" y="54">7</text>
<text x="260" y="51.4">10</text>
<text x="260.5" y="48.9">9</text>
<text x="63.7" y="58.4">1</text>
<text x="63.7" y="55.9">2</text>
<text x="240.8" y="56.5">8</text>
<text x="260.5" y="56.5">1</text>
<text x="260.5" y="59">2</text>
<text x="260.5" y="61.6">3</text>
<text x="260.5" y="64.1">4</text>
<text x="260.5" y="66.7">5</text>
<text x="260.5" y="69.2">6</text>
<text x="260.5" y="71.7">7</text>
<text x="260.5" y="74.3">8</text>
<text x="10.4" y="85.9">B</text>
<text x="285.4" y="85.9">B</text>
<text x="237.6" y="92.7">1</text>
<text x="237.6" y="95.2">2</text>
<text x="237.6" y="97.8">3</text>
<text x="237.6" y="100.3">4</text>
<text x="10.4" y="135.9">C</text>
<text x="285.4" y="135.9">C</text>
<text x="62.5" y="155.7" transform="rotate(-90 62.5 155.7)">2</text>
<text x="137.4" y="154.4" transform="rotate(-90 137.4 154.4)">2</text>
<text x="54.1" y="160.5">1</text>
<text x="129.1" y="159.3">1</text>
<text x="62.5" y="163.3" transform="rotate(-90 62.5 163.3)">3</text>
<text x="137.4" y="162" transform="rotate(-90 137.4 162)">3</text>
<text x="117.1" y="173.5" transform="rotate(-90 117.1 173.5)">3</text>
<text x="35.2" y="179.6">1</text>
<text x="42.2" y="174.7" transform="rotate(-90 42.2 174.7)">3</text>
<text x="110.1" y="178.3">1</text>
<text x="10.4" y="185.9">D</text>
<text x="42.2" y="182.3" transform="rotate(-90 42.2 182.3)">2</text>
<text x="117.1" y="181.1" transform="rotate(-90 117.1 181.1)">2</text>
<text x="285.4" y="185.9">D</text>
<text x="35" y="199.9">1</text>
<text x="85" y="199.9">2</text>
<text x="135" y="199.9">3</text>
<text x="185" y="199.9">4</text>
<text x="235" y="199.9">5</text>
<text x="285" y="199.9">6</text>
</g>
<g font-size="1.8" fill="#0000c2">
<text x="158.7" y="15.1">For 1. Board populate only:</text>
<text x="158.7" y="17.2">- R31</text>
<text x="188" y="15.1">For 2. Board populate only:</text>
<text x="188" y="17.2">- R32</text>
<text x="94" y="22.9">Optional pull-up Resistors - Do not solder</text>
<text x="158.7" y="19.2">- R34</text>
<text x="158.7" y="21.3">- R38</text>
<text x="158.7" y="23.3">- R40</text>
<text x="188" y="19.2">- R33</text>
<text x="188" y="21.3">- R38</text>
<text x="188" y="23.3">- R40</text>
<text x="158.7" y="25.4">- R42</text>
<text x="188" y="25.4">- R42</text>
<text x="48.3" y="35.6">VCC/01</text>
<text x="115.6" y="35.6">24V</text>
<text x="48.3" y="38.1">GND/02</text>
<text x="48.3" y="40.6">in1/03</text>
<text x="115.6" y="38.1">GND</text>
<text x="115.6" y="40.6">PF13</text>
<text x="48.3" y="43.2">in2/04</text>
<text x="48.3" y="45.7">in3/05</text>
<text x="115.6" y="43.2">PE9</text>
<text x="115.6" y="45.7">PE11</text>
<text x="188" y="44.4">PB8</text>
<text x="48.3" y="53.3">out3/08</text>
<text x="48.3" y="50.8">out4/07</text>
<text x="48.3" y="48.3">in4/06</text>
<text x="115.6" y="53.3">PF15</text>
<text x="115.6" y="48.3">PF14</text>
<text x="115.6" y="50.8">PE13</text>
<text x="48.3" y="55.9">out2/09</text>
<text x="48.3" y="58.4">out1/10</text>
<text x="115.6" y="58.4">PG9</text>
<text x="115.6" y="55.9">PG14</text>
<text x="188" y="58.4">PB9</text>
<text x="55.9" y="69.1">Optional pull-down Resistors</text>
<text x="55.9" y="71.1">Do not solder R16,R18</text>
<text x="188" y="74.9">PA5/device0</text>
<text x="12.7" y="86.4">Optional: Secure Element</text>
<text x="217.2" y="85.1">SPI Display Connection</text>
<text x="186.7" y="91.4">PA6/device1</text>
<text x="188" y="106.7">PA7/RMII</text>
<text x="217.2" y="115.6">LEDs for current output status</text>
<text x="186.7" y="121.9">PD14/device2</text>
<text x="12.7" y="135.9">24V Outputs</text>
<text x="184.1" y="138.4">PD15/device3</text>
<text x="185.4" y="156.2">PF12/device4</text>
<text x="72.4" y="176.5">PG9</text>
<text x="146" y="175.3">PG14</text>
</g>
<g font-size="1.8" fill="#008484">
<text x="89.5" y="23.7" transform="rotate(-90 89.5 23.7)">R</text>
<text x="92" y="23.7" transform="rotate(-90 92 23.7)">R</text>
<text x="90.7" y="29.8" transform="rotate(-90 90.7 29.8)">R15</text>
<text x="93.3" y="29.8" transform="rotate(-90 93.3 29.8)">R17</text>
<text x="77.6" y="35.2">R1</text>
<text x="71.6" y="41.6">10kR</text>
<text x="72.5" y="39">0R</text>
<text x="72.5" y="36.5">0R</text>
<text x="77.6" y="40.3">R3</text>
<text x="77.6" y="37.8">R2</text>
<text x="71.6" y="46.7">10kR</text>
<text x="71.6" y="44.1">10kR</text>
<text x="77.6" y="47.9">R6</text>
<text x="77.6" y="45.4">R5</text>
<text x="77.6" y="42.8">R4</text>
<text x="173.6" y="46.1">R27</text>
<text x="173.8" y="44.1">10k</text>
<text x="59" y="52.9" transform="rotate(-90 59 52.9)">CONN_01X10</text>
<text x="71.6" y="49.2">10kR</text>
<text x="72.5" y="51.7">0R</text>
<text x="77.6" y="53">R8</text>
<text x="77.6" y="50.5">R7</text>
<text x="173.6" y="51.2">R28</text>
<text x="173.8" y="49.2">10k</text>
<text x="72.5" y="54.3">0R</text>
<text x="72.5" y="59.4">0R</text>
<text x="72.5" y="56.8">0R</text>
<text x="77.1" y="58.1">R10</text>
<text x="77.6" y="55.5">R9</text>
<text x="173.8" y="59.4">10k</text>
<text x="59.9" y="61.8">P9</text>
<text x="173.6" y="61.4">R29</text>
<text x="173.8" y="64.4">10k</text>
<text x="89.5" y="66.9" transform="rotate(-90 89.5 66.9)">R</text>
<text x="92" y="66.9" transform="rotate(-90 92 66.9)">R</text>
<text x="94.5" y="68.7" transform="rotate(-90 94.5 68.7)">1.5kR</text>
<text x="97.1" y="68.7" transform="rotate(-90 97.1 68.7)">1.5kR</text>
<text x="99.6" y="68.7" transform="rotate(-90 99.6 68.7)">1.5kR</text>
<text x="102.2" y="68.7" transform="rotate(-90 102.2 68.7)">1.5kR</text>
<text x="173.6" y="66.5">R30</text>
<text x="90.7" y="73" transform="rotate(-90 90.7 73)">R16</text>
<text x="93.3" y="73" transform="rotate(-90 93.3 73)">R18</text>
<text x="95.8" y="73" transform="rotate(-90 95.8 73)">R25</text>
<text x="98.3" y="73" transform="rotate(-90 98.3 73)">R26</text>
<text x="100.9" y="73" transform="rotate(-90 100.9 73)">R43</text>
<text x="103.4" y="73" transform="rotate(-90 103.4 73)">R44</text>
<text x="173.6" y="76.6">R31</text>
<text x="173.8" y="74.6">10k</text>
<text x="173.6" y="81.7">R32</text>
<text x="173.8" y="79.7">10k</text>
<text x="236.7" y="89.1">J1</text>
<text x="173.6" y="93.1">R33</text>
<text x="173.8" y="91.1">10k</text>
<text x="230" y="91.4">Conn_01x04_Male</text>
<text x="80.8" y="100">C1</text>
<text x="173.6" y="98.2">R34</text>
<text x="173.8" y="96.2">10k</text>
<text x="81.1" y="105.1">100nF</text>
<text x="173.8" y="106.3">10k</text>
<text x="67.2" y="111.4">IC1</text>
<text x="109.8" y="109.7" transform="rotate(-90 109.8 109.7)">10k</text>
<text x="113.6" y="109.7" transform="rotate(-90 113.6 109.7)">10k</text>
<text x="173.6" y="108.4">R35</text>
<text x="173.6" y="113.5">R36</text>
<text x="173.8" y="111.4">10k</text>
<text x="114.9" y="114.9" transform="rotate(-90 114.9 114.9)">R20</text>
<text x="76.1" y="125.4">ATECC508A</text>
<text x="173.6" y="123.6">R37</text>
<text x="173.8" y="121.6">10k</text>
<text x="173.6" y="128.7">R38</text>
<text x="173.8" y="126.7">10k</text>
<text x="227.1" y="137.8" transform="rotate(-90 227.1 137.8)">R21</text>
<text x="229.2" y="137.1" transform="rotate(-90 229.2 137.1)">1k</text>
<text x="237.3" y="137.8" transform="rotate(-90 237.3 137.8)">R22</text>
<text x="239.3" y="137.1" transform="rotate(-90 239.3 137.1)">1k</text>
<text x="246.2" y="137.8" transform="rotate(-90 246.2 137.8)">R23</text>
<text x="248.2" y="137.1" transform="rotate(-90 248.2 137.1)">1k</text>
<text x="256.3" y="137.8" transform="rotate(-90 256.3 137.8)">R24</text>
<text x="258.4" y="137.1" transform="rotate(-90 258.4 137.1)">1k</text>
<text x="173.6" y="140.1">R39</text>
<text x="173.8" y="143.2">10k</text>
<text x="173.8" y="138.1">10k</text>
<text x="40.1" y="147.9" transform="rotate(-90 40.1 147.9)">R12</text>
<text x="115" y="146.6" transform="rotate(-90 115 146.6)">R14</text>
<text x="173.6" y="145.2">R40</text>
<text x="231.6" y="148.2">LED</text>
<text x="231.8" y="145.9">D1</text>
<text x="241.8" y="148.2">LED</text>
<text x="241.9" y="145.9">D2</text>
<text x="250.7" y="148.2">LED</text>
<text x="250.8" y="145.9">D3</text>
<text x="260.8" y="148.2">LED</text>
<text x="261" y="145.9">D4</text>
<text x="41.3" y="152.9" transform="rotate(-90 41.3 152.9)">10k</text>
<text x="116.3" y="151.6" transform="rotate(-90 116.3 151.6)">10k</text>
<text x="173.6" y="155.4">R41</text>
<text x="173.8" y="153.3">10k</text>
<text x="41.5" y="160.8">R47</text>
<text x="46.8" y="159.6">2k2</text>
<text x="63.8" y="158.4">Q2</text>
<text x="64" y="160.7">BSS83P</text>
<text x="116.5" y="159.6">R51</text>
<text x="121.7" y="158.3">2k2</text>
<text x="138.7" y="157.1">Q4</text>
<text x="138.9" y="159.4">BSS83P</text>
<text x="173.6" y="160.4">R42</text>
<text x="173.8" y="158.4">10k</text>
<text x="41.3" y="165.6" transform="rotate(-90 41.3 165.6)">10k</text>
<text x="116.3" y="164.3" transform="rotate(-90 116.3 164.3)">10k</text>
<text x="19.9" y="179.9">R45</text>
<text x="25.2" y="178.6">10k</text>
<text x="43.5" y="177.6">Q1</text>
<text x="43.8" y="179.9">BSS138</text>
<text x="94.9" y="178.6">R49</text>
<text x="100.1" y="177.3">10k</text>
<text x="118.4" y="176.3">Q3</text>
<text x="118.7" y="178.6">BSS138</text>
<text x="17.2" y="182.2" transform="rotate(-90 17.2 182.2)">R11</text>
<text x="61.6" y="183.3" transform="rotate(-90 61.6 183.3)">10k</text>
<text x="92.1" y="180.9" transform="rotate(-90 92.1 180.9)">R13</text>
<text x="93.4" y="185.9" transform="rotate(-90 93.4 185.9)">10k</text>
<text x="136.6" y="182.1" transform="rotate(-90 136.6 182.1)">10k</text>
<text x="18.5" y="187.1" transform="rotate(-90 18.5 187.1)">10k</text>
</g>
<g font-size="1.8">
<text x="132.1" y="35.6">24V</text>
<text x="132.1" y="55.9">out2</text>
<text x="132.1" y="58.4">out1</text>
<text x="123.2" y="137.2">24V</text>
<text x="45.7" y="138.4">24V</text>
<text x="64.8" y="176.5">out1</text>
<text x="139.7" y="175.3">out2</text>
</g>
<g font-size="1.8" fill="#008400">
<text x="111" y="114.9" transform="rotate(-90 111 114.9)">R19</text>
<text x="40.1" y="160.6" transform="rotate(-90 40.1 160.6)">R46</text>
<text x="115" y="159.3" transform="rotate(-90 115 159.3)">R50</text>
<text x="60.4" y="178.4" transform="rotate(-90 60.4 178.4)">R48</text>
<text x="135.3" y="177.1" transform="rotate(-90 135.3 177.1)">R52</text>
</g>
<g font-size="1.4" fill="#008484">
<text x="276.8" y="14.5" transform="rotate(-90 276.8 14.5)">P5</text>
<text x="278.7" y="14.5" transform="rotate(-90 278.7 14.5)">P6</text>
<text x="280.6" y="14.5" transform="rotate(-90 280.6 14.5)">P7</text>
<text x="282.5" y="14.5" transform="rotate(-90 282.5 14.5)">P8</text>
<text x="68.3" y="113.8">A0</text>
<text x="68.3" y="116.3">A1</text>
<text x="68.3" y="118.9">A2</text>
<text x="74.2" y="116" transform="rotate(-90 74.2 116)">VCC</text>
<text x="76" y="115.1">SDA</text>
<text x="76.2" y="118.9">SCL</text>
<text x="68.3" y="122.7">WP</text>
<text x="74.2" y="122.4" transform="rotate(-90 74.2 122.4)">GND</text>
</g>
<g font-size="1.4" fill="#840000">
<text x="65" y="113">1</text>
<text x="73.4" y="110.5" transform="rotate(-90 73.4 110.5)">8</text>
<text x="65" y="115.6">2</text>
<text x="65" y="118.1">3</text>
<text x="81.5" y="114.3">5</text>
<text x="81.5" y="118.1">6</text>
<text x="65" y="121.9">7</text>
<text x="73.4" y="125.7" transform="rotate(-90 73.4 125.7)">4</text>
</g>
<g font-size="1.1" fill="#008484">
<text x="86.7" y="17.4">+5V</text>
<text x="228.9" y="32.7">+5V</text>
<text x="231.6" y="32.2">+3.3V</text>
<text x="166.7" y="40.3">+5V</text>
<text x="166.7" y="55.5">+5V</text>
<text x="166.7" y="70.8">+5V</text>
<text x="166.7" y="87.3">+5V</text>
<text x="72.7" y="94.9">+5V</text>
<text x="108.3" y="94.9">+5V</text>
<text x="112.1" y="94.9">+5V</text>
<text x="261.5" y="90.6">+3.3V</text>
<text x="166.7" y="102.5">+5V</text>
<text x="166.7" y="117.8">+5V</text>
<text x="166.7" y="134.3">+5V</text>
<text x="166.7" y="149.5">+5V</text>
</g>
</svg>
